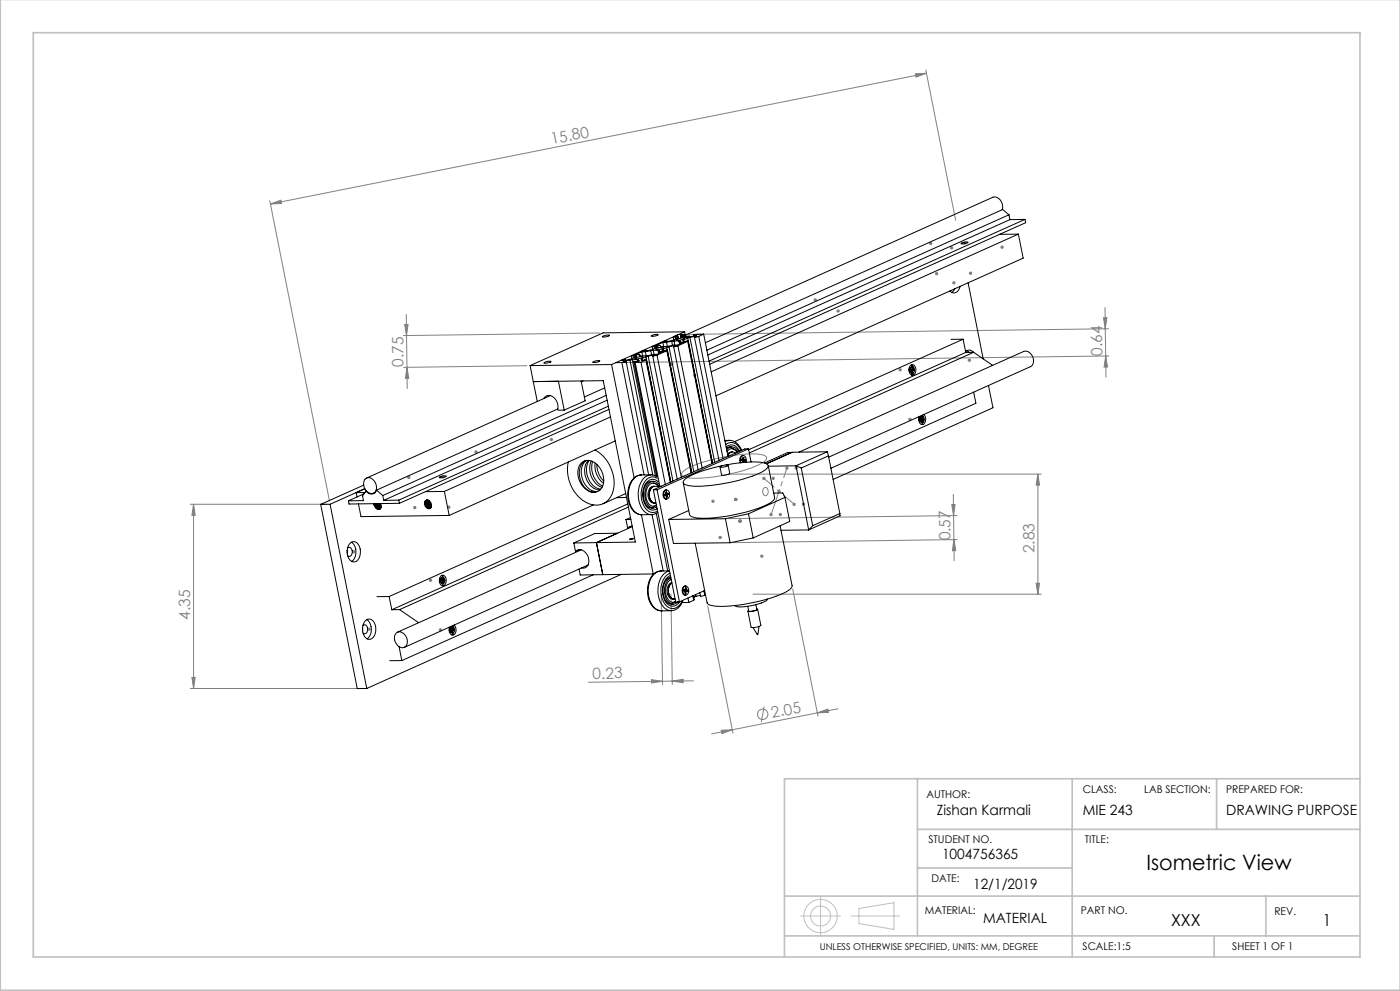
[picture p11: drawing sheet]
<svg xmlns="http://www.w3.org/2000/svg" width="420mm" height="297mm" viewBox="0 0 420 297" stroke-linecap="round" stroke-linejoin="round" font-family="sans-serif">
<g fill="none" stroke="#808080" stroke-width=".3">
<path d="M274.6 22.1l3.3-.1-3.1 1.1zM277.7 21l9 45M277.9 22l-196.8 39.1M80.9 60.1l17.9 90M81.1 61.1l3.2-1.1 .2 1zM278.7 73h1M278.8 72.6l.7 .7M279.2 72.5v.9M279.5 72.6l-.7 .7M285 74.3h1M285.2 73.9l.7 .7M285.5 73.8v1"/>
<path d="M285.9 73.9l-.7 .7M288.9 72.8h1M289 72.5l.7 .7M289.4 72.3v1M289.7 72.5l-.7 .7M300.1 74.1h1M300.2 73.7l.8 .7M300.6 73.6v1M301 73.7l-.8 .7M121.4 97.3h1l-.4 3.3zM121.9 94.2l.1 6.4M180 99.8l-59 .8"/>
<path d="M244.1 89.9h1M244.2 89.5l.7 .7M244.5 89.4v1M244.9 89.5l-.7 .7M250.9 93.2h1.1M251.1 92.8l.7 .8M251.4 92.7v1M251.8 92.8l-.7 .8M280.5 82h1M280.6 81.7l.7 .7M281 81.5v1M281.3 81.7l-.7 .7"/>
<path d="M285.7 84.8h1M285.8 84.4l.7 .7M286.2 84.3v1M286.5 84.4l-.7 .7M290.7 81.9h1M290.8 81.5l.7 .7M291.2 81.4v1M291.5 81.5l-.7 .7M331 95.2h1.1l-.5 3.3zM331.5 92.2l.1 6.3M331.6 98.5l.1 8.2M332.6 98.5l-126.3 1.7"/>
<path d="M122 100.6l.1 9.5M122.1 110.1l.1 6.3M122.1 110.1l.5 3.3h-1zM158 109.6l-36.9 .5M201 109.1h1M201.2 108.8l.7 .7M201.5 108.7v1M201.9 108.8l-.7 .7M207.9 112.5h1M208 112.1l.7 .7M208.4 112v1M208.7 112.1l-.7 .7"/>
<path d="M269.6 110.8h.9M269.7 110.5l.7 .7M270.1 110.3v1M270.4 110.5l-.7 .7M273.2 110.9h1M273.4 110.5l.7 .7M273.7 110.4v1M274.1 110.5l-.7 .7M290.3 107.9h1M290.4 107.6l.7 .7M290.8 107.5v.9M291.1 107.6l-.7 .7"/>
<path d="M331.7 106.7l.5 3.3h-1zM331.7 106.7l.1 6.3M332.7 106.7l-145.2 2M142.3 135.5h1M142.5 135.1l.7 .7M142.8 134.9v1.1M143.2 135.1l-.7 .7M164.9 131.7h1M165.1 131.4l.7 .7M165.4 131.2v1M165.8 131.4l-.7 .7M222.3 137.9h1"/>
<path d="M222.5 137.5l.7 .8M222.8 137.4v1M223.2 137.5l-.7 .8M235.7 139.9l.7 .7M236.1 139.8v1M236.4 139.9l-.7 .7M238.5 139.9l.7 .7M238.9 139.8v1M239.2 139.9l-.7 .7M272.5 125.7h1M272.6 125.3l.8 .7M273 125.2v1"/>
<path d="M273.4 125.3l-.8 .7M276.2 125.7h1M276.3 125.3l.7 .7M276.7 125.2v.9M277 125.3l-.7 .7M57.1 151.1h40.9M58.1 151.1l.5 3.3h-1zM58.1 151.1v55.2M122.1 143h1M122.3 142.7l.7 .7M122.6 142.6v.9M123 142.7l-.7 .7"/>
<path d="M123.9 152.1h1M124.1 151.8l.7 .7M124.4 151.6v1M124.8 151.8l-.7 .7M132.3 142.9h1M132.5 142.6l.7 .7M132.8 142.4v1M133.2 142.6l-.7 .7M134.1 152h1M134.3 151.6l.7 .7M134.7 151.5v1M135 151.6l-.7 .7"/>
<path d="M199.3 148.2h1M199.5 147.8l.7 .8M199.8 147.7v1M200.2 147.8l-.7 .8M204.9 141.4a31.6 31.6 0 0 1 12.6-4.5l7-.8a8.1 8.1 0 0 1 5.4 .8 1.63 1.63 0 0 1-1.4 1.9l-3.5 1.6-4.5 1.3-5 1-5.5 .6a7.2 7.2 0 0 1-5.5-.9v-.3zM213.4 150.2h1M213.5 149.9l.7 .7M213.9 149.7v1M214.2 149.9l-.7 .7M218.7 142.1h93.6M220.2 149.7h1M220.4 149.3l.7 .7"/>
<path d="M220.7 149.2v1M221.1 149.3l-.7 .7M221.5 156.2h1M221.7 155.8l.7 .7M222 155.6v1.1M222.4 155.8l-.7 .7M228.7 143.4h1M228.8 143l.7 .7M229.1 146.3a.84 .84 0 0 1 1.1 0 .84 .84 0 0 1 .3 .9 .86 .86 0 0 1-.3 1.1 .86 .86 0 0 1-1.1-.1l-.3-1zM229.2 142.9v1M229.5 143l-.7 .7M230.8 154.2h1"/>
<path d="M231 153.9l.7 .7M231.3 153.7v1M231.5 143.3h.9M231.6 143l.7 .7M231.7 153.9l-.7 .7M232 142.8v1.1M232.3 143l-.7 .7M233.2 147.2h1M233.3 146.9l.7 .7M233.6 154.2h1M233.7 146.8v1M233.8 153.8l.7 .7"/>
<path d="M234 146.9l-.7 .7M234.1 153.7v1M234.5 153.8l-.7 .7M235.5 140.3h1.1M237.7 151.1h1M237.9 150.8l.7 .7M238.2 150.6v1.1M238.3 140.3h1.1M238.6 150.8l-.7 .7M240.5 151.1h1M240.7 150.7l.7 .7M241 150.6v1"/>
<path d="M241.4 150.7l-.7 .7M285.5 151.2h1l-.4 3.3zM286 148.2l.1 6.3M286.1 154.5l.1 7.2M287.1 154.5l-68.5 .9M311.4 142.1l.5 3.3h-1.1zM311.4 142.1v36M105.6 165.4h1M105.8 165l.7 .7M106.2 164.9v1M106.5 165l-.7 .7M128.7 173.9h.9"/>
<path d="M128.8 173.6l.7 .7M129.2 173.4v1M129.5 173.6l-.7 .7M132.3 174h1M132.5 173.6l.7 .7M132.8 173.5v.9M133.2 173.6l-.7 .7M198.4 178.1l.4 27.1M201.3 178l.4 27.1M205 177h1M205.2 176.6l.7 .7M205.5 176.5v1"/>
<path d="M205.9 176.6l-.7 .7M215.5 161.1h1.1M215.7 160.7l.7 .7M216 160.6v1M216.4 160.7l-.7 .7M225.9 178.1h86.4M228 166.7h1.1M228.2 166.3l.7 .7M228.6 166.2v1M228.9 166.3l-.7 .7M237.8 176.5l7.6 38.1M286.2 161.7v6.4"/>
<path d="M286.2 161.7l.5 3.3-1 .1zM287.2 161.7l-67.1 .9M310.8 174.8h1.1l-.5 3.3zM110.2 188.6h1.1M110.4 188.2l.7 .7M110.7 188.1v1M111.1 188.2l-.7 .7M131.6 188.8h1M131.8 188.4l.7 .7M132.1 188.3v1M132.5 188.4l-.7 .7M135.3 188.8h1"/>
<path d="M135.4 188.4l.7 .7M135.8 188.2v1.1M136.1 188.4l-.7 .7M212.3 181.6l7.6 38.1M57.1 206.3h51.9M57.6 203h1l-.5 3.3zM195.4 203.7l3.3 .5-3.3 .5zM198.7 204.2l-22.2 .3M201.6 204.1l3.4-.5v1zM201.6 204.1l-2.9 .1M208 204l-6.4 .1M216.4 218.9l3.3-.2-3.1 1.1z"/>
<path d="M219.7 218.7l-6.2 1.3M229.2 211.7l-.8 4.7M245.2 213.6l3.2-1.1 .1 1zM251.4 212.4l-31.7 6.3"/>
<circle cx="228.8" cy="214.1" r="1.55"/>
</g>
<g fill="none" stroke="#c0c0c0" stroke-width=".3">
<path d="M240.2 274.5h12M246.2 268.5v12M255.3 274.5h14.6M257.7 272.3l10.5-1.8v8l-10.5-1.7z"/>
<circle cx="246.2" cy="274.5" r="5"/>
<circle cx="246.2" cy="274.5" r="3"/>
</g>
<path d="M.1 -.1v296.9h419.9M10 9.8h398v277h-398zM275.2 233.4v47.1M321.7 233.4v53.4M365 233.4v15.2M408 233.4h-172.7v53.4M275.2 248.6h132.8M235.3 268.6h172.7M275.2 260.1h46.5M379.8 268.6v11.9M235.3 280.5h172.7M364.2 280.5v6.3" fill="none" stroke="#c0c0c0" stroke-width=".5"/>
<path d="M238.2 151.1l-9-7.7" fill="none" stroke="#808080" stroke-width=".3" stroke-dasharray="15.2 1.3 1.3 1.3" stroke-dashoffset="11.2"/>
<path d="M231.3 154.2l4.8-13.9" fill="none" stroke="#808080" stroke-width=".3" stroke-dasharray="15.2 1.3 1.3 1.3" stroke-dashoffset="7.4"/>
<g fill="#808080">
<path d="M195.4 203.7l3.3 .5-3.3 .5zM201.6 204.1l3.4-.5v1z"/>
<path d="M216.4 218.9l3.3-.2-3.1 1.1zM245.2 213.6l3.2-1.1 .1 1z"/>
<path d="M81.1 61.1l3.2-1.1 .2 1zM274.6 22.1l3.3-.1-3.1 1.1z"/>
<path d="M311.4 142.1l.5 3.3h-1.1zM310.8 174.8h1.1l-.5 3.3zM58.1 151.1l.5 3.3h-1zM57.6 203h1l-.5 3.3z"/>
<path d="M122.1 110.1l.5 3.3h-1zM121.4 97.3h1l-.4 3.3z"/>
<path d="M285.5 151.2h1l-.4 3.3zM286.2 161.7l.5 3.3-1 .1z"/>
<path d="M331.7 106.7l.5 3.3h-1zM331 95.2h1.1l-.5 3.3z"/>
</g>
<g fill="none" stroke="#000" stroke-width=".3">
<path d="M288.3 73a2.78 2.78 0 0 1 2.1-.4 2.7 2.7 0 0 1-2.1 .4zM300.6 62.9a2.72 2.72 0 0 0-2.7-3.8l-92.3 41.3M302.7 64.4l-90.6 40.5M302.7 64.4l.3 1.4M302.7 64.4l-1.9-1.6-89.2 39.9M303 65.8l-90.7 40.6M305.5 70.2l-92.1 41.2M305.5 70.2h-5.6M305.5 70.2l1.5 7.2-92.2 41.2M307.5 65.8l.2 .9-94.8 42.5M307.5 65.8l-94.8 42.4M307.5 65.8h-4.5"/>
<path d="M205.4 99.4l-24.5 .4-21.9 9.8M205.4 99.4l-21.9 9.9M205.4 99.4l.2 1M286.5 86.5l-1 1.2M288 85.8a1.81 1.81 0 0 1-1 1.8 1.81 1.81 0 0 1-2-.4M290.4 84.8l4.6 22.8M159 109.6l1 4.8M160 114.4l21-.3 9.6 48.4-11.7 .1M160 114.4l1.2 5.9M163.2 119.4a1.97 1.97 0 0 1 1.8-.9 1.97 1.97 0 0 1 1.7 1.2 3.7 3.7 0 0 1 .6 3.1M163.2 108.7a1.97 1.97 0 0 1 2.1-.3l-1.4 .4-.6 .1zM165.1 118.6l-55.1 24.7"/>
<path d="M167.5 114.3l1.8 8.6M174.3 114.2l1.2 5.9-6.2 2.8M174.9 114.2l-.5 .2M177.8 108.5l1-.3 1.2-.1a2.13 2.13 0 0 1-2.2 .4zM180.8 100.8a2.24 2.24 0 0 1 2-.2l-1.3 .4h-.7zM181.4 116.2l-6.1 2.8M181.9 118.5l-67.1 30M182.1 119.9l-67 30.1M183.5 109.3l-24.5 .3M183.5 109.3l6.8 33.9M186.5 108.7h-1.8M186.5 108.7l6.7 33.6"/>
<path d="M186.8 108l.1 .1M187 108.4h.1M187 108.4h.9M187.3 108.3l-.3 .1M187.3 108.3v.1M187.4 108.2l-.1 .1M187.4 108.2l.1 .2M187.5 107.7l-1.3 .3M187.5 107.7l-.7 .3M187.5 107.7v.3M187.9 108.4l-1.4 .3M187.9 108.4l6.7 33.9"/>
<path d="M189 107.9l-1.6 .3M189 107.9l6.8 34.4M189.4 106.8l.2 .7M189.5 106.5l-.1 .3M189.7 107.8l-.7 .1M189.7 107.8l6.9 34.8M190.1 106.5l-.7 .3M190.1 106.5l.1 .7M190.2 108.4l.3 .2M190.2 108.4l6.9 34.5M190.4 106.5h-.3M190.4 106.5h.3"/>
<path d="M190.4 106.5l.2 .6M190.5 107.4l1.5-.5 .9 .1a3.4 3.4 0 0 1-2.5 .5zM190.5 108.6h1.8M190.5 108.6l7.4 37.1M190.7 106.5h.1M190.7 106.5l.1 .4M190.8 106.5l.2 .3M190.8 106.5l.1 .4M191 106.8l-1.7 .8-2.4 .5M191 106.8h.1M191.1 107.8h.4M191.1 107.8h-1.4"/>
<path d="M191.1 107.8l.1 .5M191.5 107.8l.1 .4M191.6 108.2l-1.4 .2M191.6 108.2h.1M191.7 106.3h.1M192.3 108.6l7.3 36.6M192.5 105.4h1.1M192.5 105.4l-1.9 .9h1.1M192.5 105.4l.3 1.3M192.6 107.5l-.2 .1 .1 .4 1.4-.4-.1 .3M192.6 107.5l.1 .5M193.1 105.2v.1"/>
<path d="M193.6 105.4l.3 1.2M193.7 104.9l-.6 .3M193.7 104.9l-1.2 .3M193.7 104.9l.1 .3M193.8 106.9l-1.2 .6M193.8 107.9l-1.5 .7M193.8 107.9l7.3 36.6M193.8 106.9l7.4 37.6M194.5 106.7l-.7 .2M194.5 106.7l7.4 37.5M195.2 105.1l-1.6 .3M195.2 105.1l.3 1.2"/>
<path d="M195.4 100.6l1.3-.4h.6l.1 .2a2.24 2.24 0 0 1-2 .2zM195.7 104l.1 .7M195.8 104.7l-2.7 .6M195.8 103.7l-.1 .3M195.8 106.7l7.4 36.9M196 105l-.8 .1M196 105h1.4M196 105l.2 1.2M196 106.4h.2M196 106.4l-1.5 .3M196 106.4v.3M196.2 106.4h.3"/>
<path d="M196.2 106.4v.2M196.4 103.7l-.7 .3M196.4 103.7l.1 .7M196.5 106.4v.1M196.5 106.5l-.7 .2M196.7 103.7h-.3M196.7 103.7l.1 .6M196.7 104.6a2.48 2.48 0 0 1 2.4-.3 2.48 2.48 0 0 1-2.4 .3zM197 103.6l.1 .1M197 103.6l-.3 .1M197 103.6l.1 .5M197.1 103.7l.1 .3"/>
<path d="M197.1 106.4l-1.3 .3M197.1 106.4l7.3 36.6M197.1 103.7l.1 .4M197.2 104l-1.4 .7M197.2 104h.1M197.4 105l.3 .1M197.4 105l.2 1M197.7 105.1l.2 .2M197.7 105.1l.2 .7M197.9 105.3h1.1l-1.9 .9-3.1 .4-2 .1-.3-.4M197.9 105.3l.1 .5M198.9 104.7l-.3 .1 .2 .4 1.4-.4"/>
<path d="M198.9 102.6l.2 1.3M198.9 104.7l.1 .5M199.4 102.4h.1M200 102.6h-1.1M200 102.6l.2 1.2M200 102.1l-1.2 .3M200 102.1l-.6 .3M200 104.1l-1.1 .6M200 102.1l.1 .3M200 104.1l7.5 37.5M200.1 105.1l-3 1.3M200.1 105.1l7.2 36.6"/>
<path d="M200.2 104.8l-.1 .3M200.2 104.8l7.3 36.9M200.7 103.9l-.7 .2M200.7 103.9l7.4 37.5M201.5 102.3l-1.5 .3M201.5 102.3l.3 1.2M202 101.2l.1 .7M202.1 103.9l7.3 36.9M202.2 102.2l-.7 .1M202.2 102.2l.3 1.2M202.2 103.6l-1.5 .3M202.2 103.6l.1 .3"/>
<path d="M202.4 103.6h-.2M202.4 103.6h.3M202.4 103.6l.1 .2M202.6 100.9l-.6 .3M202.6 100.9l.1 .7M202.7 103.6l-.6 .3M202.7 103.6h.1M203 100.9h-.4M203 100.9h.3M203 100.9l.1 .6M203 101.8l1.1-.4 1.3-.1a3.4 3.4 0 0 1-2.4 .6zM203.3 100.9h.1"/>
<path d="M203.3 100.9v.4M203.3 100.9l.2 .3M203.3 100.9l.1 .4M203.4 103.6l-1.3 .3M203.4 103.6l7.2 36.6M203.5 101.2l-1.7 .8-2.4 .4M203.5 101.2h.1M203.7 102.2h.3M203.7 102.2h-1.5M203.7 102.2l.2 .9M204 102.2l.2 .3M204 102.2l.2 .8"/>
<path d="M204.2 102.5h1l-1.9 .9-3.2 .5h-1.9l-.2-.4h-1.2l2.1-.9M204.2 102.5l.1 .5M204.3 100.6l.2 .5 1.7-.1M204.3 100.6v.3M204.5 100.5l-.2 .1M204.5 100.5l.1 .4M204.9 100.5h-.4M204.9 100.5l.1 .3M205.1 101.9l-.2 .1 .1 .4 1.4-.4-.1 .3M205.1 101.9l.1 .5M205.7 100.4a3.2 3.2 0 0 0-3.7 .8M205.7 100.4l-.8 .1"/>
<path d="M205.7 100.4v.4M206.3 101.3l-1.2 .6M206.3 102.3l-2.9 1.3M206.3 102.3l7.3 36.6M206.3 101.3l7.4 37.5M206.8 100.7l-1.9 .1-.6 .3 1.9-.1M206.8 100.7l-.6 .3M206.8 100.7v.3M206.9 101h-.7M207 101.1l-.7 .2M207 101.1l7.4 37.5M208 100.4h.8"/>
<path d="M208 100.4l.1 .3M208.4 101.1l7.3 36.9M208.5 100.8h.2M208.5 100.8l-1.5 .3M208.5 100.8l.1 .3M208.7 100.8h.3M208.7 100.8v.2M208.8 100.4l-1.9 .6M208.8 100.4v.1M209 100.8v.1M209 100.9l-.6 .2M209.6 100.8l-1.2 .3"/>
<path d="M209.6 100.8l7.3 36.6M211.1 100.2l-3.1 .2M211.1 100.2l-1.5 .6M211.1 100.2l7.3 36.6M272.9 110.4l.2 1h-.2M273.1 109.6a1.06 1.06 0 0 1 1.3-.1 1.06 1.06 0 0 1 .4 1.2 1.13 1.13 0 0 1-.4 1.4 1.13 1.13 0 0 1-1.4-.1 2.3 2.3 0 0 1 .1-2.4zM273.1 110.3a.65 .65 0 0 0-.4 .6 .65 .65 0 0 0 .4 .6M273.3 110.1l.2-.1a.95 .95 0 0 1 .9 .8 .95 .95 0 0 1-.8 1l-.5-.7zM273.4 110.8h.7M273.4 109.4l.6 .6M273.6 111v.4h.2M273.6 111.3l.2 .1"/>
<path d="M273.6 111h.2M273.6 110.7h-.2v.2l.2 .1M273.6 110.7l-.2 .1M273.7 109.9a.98 .98 0 0 0-.7 1 .98 .98 0 0 0 .8 .9M273.8 111v.4M273.8 110.8h.3M273.8 110.8h-.4M273.9 110.3l-.1 .5M273.9 110.3h-.2l-.1 .4M273.9 110.3l-.3 .2M274 111.7l-.6 .7M274.1 110.8v.3l-.3-.1"/>
<path d="M288.9 101.7l-68.5 30.7M288.9 101.7l.8 3.9M288.9 101.7h-3.6M289.7 105.4a1.53 1.53 0 0 1 2.3 .2M289.7 105.6l-65.1 29.2M290.1 105.1l.6 .5M292.1 105.6l-67.3 30.1M292.1 105.6l5.7 3.9M292.1 105.6h-2.4M292.1 117.5l.7 3.4-43.5 19.4M296.5 115.5l1.4 6.7-48 21.5M167.4 122.6l-54.4 24.3"/>
<path d="M169.3 122.9h-1.9M174.2 139a3.3 3.3 0 0 1 5.3 .6 5.7 5.7 0 0 1 .6 7.2 3.6 3.6 0 0 1-5.4-1.2 5.6 5.6 0 0 1-.5-6.6zM175.5 138.1l-.1 .1a4.5 4.5 0 0 0-1.6 4.4 5.8 5.8 0 0 0 3.5 4.8l.9 .2M175.8 138.1a5.9 5.9 0 0 0 1.6 8.8l1.4 .4-.6 .3M176.4 138a5.9 5.9 0 0 0 2.9 8.8h.7M176.7 138a5.9 5.9 0 0 0 3.5 8.6M177.3 138.2a6.1 6.1 0 0 0 3.3 7.8M177.8 138.4a6.3 6.3 0 0 0 2.9 7.2M178.5 134.9a11.3 11.3 0 0 1 5.2 13.1 5.3 5.3 0 0 1-8.1 2.4 11.4 11.4 0 0 1-5.1-11.9M178.5 138.8a6.5 6.5 0 0 0 2.5 6M179.1 139.3a6.5 6.5 0 0 0 2 4.8M182.5 121.7l-62.9 28.2"/>
<path d="M182.7 122.7l-62.9 28.1M183.2 125l-49.9 22.3M184.6 132.1l-49.8 22.4M216 139.9a3.1 3.1 0 0 1 2.4-.4 3 3 0 0 1-2.4 .4zM217.7 133.3a2.79 2.79 0 0 1 4.5 1.4l.1 .3M217.8 139.3a32.3 32.3 0 0 1 11.8-.5 .96 .96 0 0 1 .8 1.1 11.1 11.1 0 0 1-6 3.2 46.4 46.4 0 0 1-17.9 2.4 1.34 1.34 0 0 1-1.5-1.2 11.4 11.4 0 0 1 6-3.3l5.6-1.4M217.8 134a2.44 2.44 0 0 1 4.1 1.2M218 134.8a2.08 2.08 0 0 1 3.6 .6M218.1 135.3a1.77 1.77 0 0 1 3.1 .2M218.4 139.4l.5 2.4a3.2 3.2 0 0 1-2.4 .5l-.5-2.4M218.8 132a3.8 3.8 0 0 1 3.7 2.9M218.8 132l-1.3 .4"/>
<path d="M218.9 132h-1.4M219.5 134.4a2.17 2.17 0 0 1 1.6 1.2M219.6 133.9l-.9 .1-.8 .3M219.7 135.4a1.5 1.5 0 0 0-1.4 .8M220.6 135.8a1.37 1.37 0 0 0-2.2 .9M222.8 138.5l.2 .1M222.8 138.1v.5M222.8 138.1h.3M222.9 137.7l-.4-.1v.4l.3 .1M222.9 137.7l-.4 .1 .6-.1M223 136.5a1.38 1.38 0 0 0-.9 2.2M223.1 138.1v.5"/>
<path d="M223.1 137.7l.4 .1M223.2 137.2l-.1 .5M223.2 137.2l-.3-.1v.6M223.2 137.2l-.3 .2M223.5 137.8v.4l-.4-.1M223.5 137.8h-1M223.8 138.5a1.35 1.35 0 0 0-1-1.9 1.59 1.59 0 0 0-.6 2.1M224.5 134.5l-27.4 12.3M224.5 134.5l.8 4M224.5 134.5h-1.1l-27.4 12.3M230.5 139.6l1.9 9.7a4.3 4.3 0 0 1-3 2.2 49.5 49.5 0 0 1-20.4 3.7l-.8-.1a1.54 1.54 0 0 1-1.3-.9l-1.9-9.6M237.5 135.6h.1"/>
<path d="M237.5 135.6h-1.1l-7.1 3.1M238.8 139.6l1.6 .7M238.8 139.6l3.8 19.2M238.8 139.6l-8.3 .1M239.7 135.5l67.4-30.2a2.69 2.69 0 0 1 2.6 1.3 2.69 2.69 0 0 1-.1 3l-61 27.4M248.2 135.4l-9.4 4.2M248.2 135.4l.3 1.2M248.2 135.4l-10.6 .1-7.7 3.5 7.6-3.4M248.5 136.6l-8.1 3.7M248.5 136.6l3.5 17.3M275.8 125.2h.2v.9M275.8 126.2h.2"/>
<path d="M276 125.1a.65 .65 0 0 0-.3 .6 .65 .65 0 0 0 .4 .6M276.3 124.9l.2-.2a.96 .96 0 0 1 .8 .9 .96 .96 0 0 1-.7 1l-.5-.7zM276.5 126.1l.2 .1M276.6 125.8l-.1 .4h.2M276.6 125.5h-.3v.2l.3 .1M276.6 125.5l-.3 .1h.5M276.6 125.8h.2M276.6 124.7a.99 .99 0 0 0-.7 1 .99 .99 0 0 0 .8 .9M276.7 124.4l.2 .4M276.8 125.8l-.1 .4M276.8 125.6h.2M276.8 125.1v.5"/>
<path d="M276.8 125.1h-.2v.4M276.8 125.1l-.2 .2M277 126.5l-.6 .7M277 125.6v.3l-.2-.1M277 125.6h-.7M277.1 124.2a1.8 1.8 0 0 1-.5 3 1.76 1.76 0 0 1-.8-2.4M96.2 151.2l11 55.2 2.8-.1M99 151.1l-2.8 .1M99 151.1l11 55.2M104.5 150.1l.2 1 15.1-.3M106.9 147.6l2.5-1.1-10.4 4.6M106.9 147.6l.2 1.3"/>
<path d="M107.5 151l.8 3.8 26.5-.3M109.1 145.4l-12.9 5.8M109.2 148l-4.7 2.1M109.5 147.6h-2.6M109.8 143.4a2.57 2.57 0 0 1 3.1 3.2 1.73 1.73 0 0 1-1.6 1.3 1.73 1.73 0 0 1-1.7-1.2 2.53 2.53 0 0 1 .2-3.3zM109.8 147.2l-1 1.4 .2 1.4-4.5 .1M109.9 147.1l-.1 .1M112.3 151v.4l.1-.1M112.4 151v.3M112.4 151.3h-.2M112.5 151a1.37 1.37 0 0 0 1.5 1.5l-.9-.4-.4-1.1M112.6 147.6l-.6 .2"/>
<path d="M112.7 151l.5 1.1 .9 .4M112.9 151l.5 1 .7 .4M113 146.9a1.74 1.74 0 0 1-1.5 1.2 1.74 1.74 0 0 1-1.7-.9M113 146.9l1.8 1.6M113 151l.5 1 .7 .4M113.2 151l.4 .9 .6 .4M113.3 151l.2 .5 .8 .8M113.5 151l.4 .8 .4 .3M113.5 151l.8 1M113.7 150.9l.6 1M113.8 150.9l.6 .9M114.2 150.9a1.04 1.04 0 0 1-.3 1.7 1.04 1.04 0 0 1-1.5-.7l-.2-.9"/>
<path d="M114.8 148.5l.3 1.5M119.6 149.9l.2 .9M119.6 149.9l-4.5 .1M127.6 151.1l-.3 .1M127.6 151.1l-.2 .1M127.7 150a1.4 1.4 0 0 1 1.6 .7 1.4 1.4 0 0 1-.4 1.7 1.48 1.48 0 0 1-1.4-.8 1.48 1.48 0 0 1 .2-1.6zM127.9 149.9l-.4 .5-.1 .8M128 149.9a1.46 1.46 0 0 0-.2 1.6 1.46 1.46 0 0 0 1.4 .9M128.1 149.9a1.6 1.6 0 0 0 1 2.4 1.56 1.56 0 0 1-1-2.4zM128.1 149.8l-.5 .6v.7M128.3 149.9a1.57 1.57 0 0 0 .9 2.3M128.3 149.9a1.6 1.6 0 0 0 1 2.3"/>
<path d="M128.8 150.1l.2 1 .5 .6M128.9 150.1l.2 1 .4 .5M129.4 152a1.69 1.69 0 0 1-1-2.1 1.65 1.65 0 0 0 .9 2.2M129.4 151.8l-.7-1-.1-.8 .2 1.2 .6 .7M131.8 143l1.3-.4 .8 .2a2.21 2.21 0 0 1-2.1 .2zM133.3 147.3l-5.7 .1M133.3 147.3l1.5 7.2M178 151.3l-61.3 27.5M187.7 147.9l-6.8 3.1M187.8 155.7l.5 2.6M188 149.1l-3 .1M188.3 151l-70.8 31.7"/>
<path d="M188.5 152l-68.6 30.7M189.2 155.1l-1.4 .6M189.3 155.7h-1.5M189.6 157.7l-1.3 .6M189.7 157.7l-1 .2-.4 .4M189.7 157.8l-10.8 4.8M192.3 142.3a4.5 4.5 0 0 0-3.8 4.1 7.3 7.3 0 0 0 2.3 7.4l1.7 .5 3.5 17.7M192.3 142.3h3a4.5 4.5 0 0 0-3.7 4.5 6.9 6.9 0 0 0 2.9 7.3l.9 .1M192.3 142.3a4 4 0 0 0-3.4 3.5 7.6 7.6 0 0 0 2 7.9l1.3 .6 3.2-.1M195.2 142.3l1.8 .5M195.4 144.3a3 3 0 0 0-2.4 3.3 4.3 4.3 0 0 0 2 4.6l1.1 .1M195.4 154.2h.1"/>
<path d="M195.9 144.8l.8 .2 .7 .7M196 144.2l-.7 .1M196 146.8l6.7 33.6h1.1M196 146.8h1.1M196.4 145.8a2.63 2.63 0 0 0-1.2 4.1l.3 .5 .9 .3M196.4 145.8h-.4a2.68 2.68 0 0 0-1.2 4.2l.8 .7h.8M196.4 145.8a2.68 2.68 0 0 0-1.2 4.2l.8 .7h.4M196.4 150.7h.4M196.9 153.8l3.4 17.3M196.9 151.4l-.9 .4M197.1 146.8l6.7 33.6M197.2 143.4a2.79 2.79 0 0 0-4.2 1.6 6.8 6.8 0 0 0 1.6 8.2 2.51 2.51 0 0 0 2.7 0"/>
<path d="M197.3 153.5l-.9 .6-.8 .1 3.4 16.9M197.4 144.3a2.36 2.36 0 0 0-3.9 .9 5.9 5.9 0 0 0 1.4 7.4 2.13 2.13 0 0 0 2.2-.1M197.6 145.7a1.85 1.85 0 0 0-1.9-.9 1.85 1.85 0 0 0-1.5 1.4 4.2 4.2 0 0 0 1.5 5.5l.5 .1 .7-.3M197.6 145.1a2.06 2.06 0 0 0-2-.8 2.06 2.06 0 0 0-1.6 1.4 5.2 5.2 0 0 0 1.2 6.3 1.85 1.85 0 0 0 1.8 0M198.4 145.7l-2 .1M199.5 147a.99 .99 0 0 1 1.1 .2 .99 .99 0 0 1 .3 1.1 1.03 1.03 0 0 1-1.2 1.2 1.74 1.74 0 0 1-.2-2.5zM199.5 148.4h.4M199.9 148.4l.1 .6 .2-.1M200 146.8a1.42 1.42 0 0 0-1.1 1.4 1.42 1.42 0 0 0 1.1 1.4M200 147.4l.1 .6M200 147.4l-.3 .1 .1 .6-.3 .1v.4l.4-.2M200 147.4l-.3 .2"/>
<path d="M200 148.7l.2 .2M200.1 148l.3-.2 .1 .4M200.1 148h-.3M200.1 148.3l.1 .6M200.5 148.2l-.4 .1M200.5 148.2l-1 .1h.6M200.6 155.7l1.4 7.2 17-.2M206.6 153l-6 2.7M217.6 155.5l1.4 7.2M217.6 155.5l-17 .2M224.5 154l1.5 7.2M224.5 154l-6.9 1.5"/>
<path d="M232.1 147.8l2.7-.1 .7 1.4M234 157.6l3.6 18.3a11.4 11.4 0 0 1-6 3.2 45.4 45.4 0 0 1-18 2.4 1.59 1.59 0 0 1-1.5-.9l-3.5-17.8M235.5 149.1l-11 4.9M235.5 149.1l1.4 7.2-10.9 4.9M240.4 140.3l3.4 17.2M242.6 158.8l-8.3 .1M243.8 157.5l-1.2 1.3M252 153.9l-8.2 3.6M252 153.9v.7l-9.4 4.2M104.1 165l.1 .8M104.2 164.2l.4-.2a1.42 1.42 0 0 1 1.1 1.3 1.42 1.42 0 0 1-.9 1.5l-.5-.3M104.9 162.9a1.64 1.64 0 0 1 1.8-.5 1.64 1.64 0 0 1 1.1 1.4 3.5 3.5 0 0 1-1.3 4.6 2.69 2.69 0 0 1-2.3-3.6z"/>
<path d="M105.4 162.5a3.8 3.8 0 0 1 .1 5.8M116.7 178.8h-3.6M116.7 178.8l.8 3.9M132 173.5h.2v.9l-.2 .1M132.2 172.7a1.04 1.04 0 0 1 1.3-.1 1.04 1.04 0 0 1 .4 1.2 1.22 1.22 0 0 1-.2 1.3 1.22 1.22 0 0 1-1.3 .3 2.05 2.05 0 0 1-.2-2.7zM132.2 173.4a.64 .64 0 0 0-.4 .6 .64 .64 0 0 0 .5 .6M132.4 173.2a.53 .53 0 0 1 .9 .2l.2 .7a.66 .66 0 0 1-.3 .6 .66 .66 0 0 1-.7 .1l-.3-.6zM132.5 172.4l.6 .7M132.7 174.4l.2 .1M132.8 174.1l-.1 .4h.2M132.8 173.8h-.3v.2l.3 .1M132.8 173.8h-.3"/>
<path d="M132.8 174.1h.1M132.8 173a.99 .99 0 0 0-.7 1 .99 .99 0 0 0 .8 .9M132.9 174.1v.4M132.9 173.8l.3 .1M132.9 173.8l-.4 .1M133 173.5l-.1 .3M133 173.5l-.2-.1v.4M133 173.5l-.2 .1M133.1 174.8l-.6 .7M133.2 173.9v.3l-.3-.1M133.2 173.9h-.7M172.2 162.7l.4 2.6"/>
<path d="M172.6 165.3a2.06 2.06 0 0 1 3.5 .9 2.56 2.56 0 0 1-.9 4.1l-.8-.1M173.7 170.6l.4 1.7 6.7-.1M174 164.7l-1.4 .6M174.4 164.8l-55.2 24.7M176.4 169.3l-55.1 24.7M178 172.3l-57.5 25.7M178.9 162.6l1.9 9.6M178.9 162.6l6.3-2.8-6.8 .1-6.2 2.8M178.9 162.6l-6.7 .1M186.3 172.2l-76.3 34.1M188.9 161.6l1.1-.2-.3 .2zM196 172l-15.2 .2"/>
<path d="M196.4 171.8l-.4 .2M198.5 171.1a4.2 4.2 0 0 0-4 3.8 6.8 6.8 0 0 0 2.7 7.9l1.4 .3M200.8 171.1a4.8 4.8 0 0 0-3.4 4.7 7.1 7.1 0 0 0 2.5 6.8l1.5 .4M200.8 171.1a5 5 0 0 0-4.9 1.3 7.7 7.7 0 0 0 1.1 10.2l1.4 .5 3-.1M201 171.8a6.1 6.1 0 0 0-2.4 7.5 3.7 3.7 0 0 0 3.7 3 3.6 3.6 0 0 0 2.3-2.1M201.1 172.5a5.6 5.6 0 0 0-1.5 7.7 2.39 2.39 0 0 0 2.1 1.5 2.39 2.39 0 0 0 2.2-1.4M201.2 175l.3-.3a2.99 2.99 0 0 0 .5 4.8l.2 .1a2.85 2.85 0 0 1-1-4.6zM201.2 173.1a3.4 3.4 0 0 0-2.3 3.8 3.6 3.6 0 0 0 2.4 4.1h.7M201.3 173.2a4.9 4.9 0 0 0-.3 7.6 1.84 1.84 0 0 0 2.4-.4M201.4 173.7a4.2 4.2 0 0 0 0 6.7h1.3M201.5 174.6a2.77 2.77 0 0 0-1.4 2.6 2.77 2.77 0 0 0 1.7 2.4h.4M202.5 179.5l-.3 .1"/>
<path d="M204.8 180l.1 .6M205.2 175.8a1.02 1.02 0 0 1 1.2 .2 1.02 1.02 0 0 1 .2 1.2 .98 .98 0 0 1-1.2 1.1 1.75 1.75 0 0 1-.2-2.5zM205.5 177.6l.3 .2M205.6 177.2h.2M205.6 176.8l-.4-.1v.4l.4 .1-.1 .6h.3M205.6 176.8h-.4h.6M205.7 175.6a1.42 1.42 0 0 0-1.1 1.4 1.42 1.42 0 0 0 1.1 1.4M205.8 177.2v.6M205.8 176.8l.4 .1M205.9 176.2l-.1 .6M205.9 176.2h-.3v.6M205.9 176.2l-.3 .3"/>
<path d="M206.2 176.9v.4l-.4-.1M206.2 176.9h-1M206.4 179.2l.3 1.3M207.9 178.6l.2 1.3M208 178.5l.2 1.1-.1 .3M208 178.5l.1 .4M208.1 178.9h.1M208.1 179.9l-1.4 .6M208.7 178.2l.1 .5M208.8 178.7l-.7 .2M209.9 177.6l.3 1.1 1.2-.3M210.1 178.4l-1.3 .3"/>
<path d="M211.2 177.1l.2 1.3M211.4 177l-7.6 3.4M211.7 178.3l-.3 .1M226 161.2l-7 1.5M230.3 179.5l-.1 .2a15.5 15.5 0 0 1-9.5 2l-.2-.2M108.8 188.2v.9M108.9 187.5v-.1a.99 .99 0 0 1 1.1 .2 .99 .99 0 0 1 .3 1.1 .89 .89 0 0 1-.3 1 .89 .89 0 0 1-1.1 0M109.5 186.1a1.66 1.66 0 0 1 1.8-.5 1.66 1.66 0 0 1 1.2 1.4 3.5 3.5 0 0 1-1.4 4.6 2.71 2.71 0 0 1-2.3-3.6zM110 185.7a3.7 3.7 0 0 1 .1 5.7M119 189.6a2.39 2.39 0 0 1 3.2 2.4 1.71 1.71 0 0 1-1.2 2.1 1.71 1.71 0 0 1-2.1-1.1 2.55 2.55 0 0 1 .1-3.4zM119.7 193.8l.8 4.2M119.9 182.7h-2.4"/>
<path d="M119.9 182.7l5.7 3.9M120.5 198h-3.6M134.9 188.3h.2l-.1 1M135.2 188.2a.65 .65 0 0 0-.4 .6 .65 .65 0 0 0 .4 .6M135.4 188l.2-.1a.93 .93 0 0 1 .8 .8 .93 .93 0 0 1-.7 1l-.5-.7zM135.7 188.9l-.1 .4h.2M135.7 189.2l.1 .1M135.7 188.9h.2M135.7 188.6h-.3v.2l.3 .1M135.7 188.6l-.3 .1M135.7 187.8a.96 .96 0 0 0-.7 1 .96 .96 0 0 0 .8 .9M135.8 187.5l.2 .4"/>
<path d="M135.9 188.9l-.1 .4M135.9 188.6l.2 .1M135.9 188.6l-.5 .1h.7M135.9 188.2v.4M135.9 188.2h-.2v.4M135.9 188.2l-.2 .2M136.1 189.6l-.6 .7M136.1 188.7v.2h-.2M136.2 187.3a1.8 1.8 0 0 1-.5 3.1 1.76 1.76 0 0 1-.8-2.4M202.7 180.3l-.8 .2M204.9 180.6l-.2-.1a3.9 3.9 0 0 1-3.3 2.5M206.7 180.5l-1.8 .1"/>
<path d="M224.4 183.2l.9 4.8 .9 .1 1.5-.4M225.9 188.1l1.3 2M226.8 181.2l.2 1.5a3.4 3.4 0 0 1-2.4 .4l-.3-1.4M227 182.5l.3 .1a3.7 3.7 0 0 1-2.9 .6l.2-.3M227.3 182.6l.9 4.8-.5 .3M227.7 187.7l-.3 2.4h-.2"/>
</g>
<text font-size="6.3" x="343.9" y="260.8">Isometric View</text>
<g font-size="4.9">
<text x="351.3" y="277.5">XXX</text>
<text x="396.8" y="277.5">1</text>
</g>
<g font-size="4.7" fill="#808080">
<text x="165.5" y="43.3" transform="rotate(-11 165.5 43.3)">15.80</text>
<text x="330.7" y="106.6" transform="rotate(-91 330.7 106.6)">0.64</text>
<text x="121.1" y="110" transform="rotate(-91 121.1 110)">0.75</text>
<text x="285.2" y="162" transform="rotate(-91 285.2 162)">0.57</text>
<text x="310.4" y="165.8" transform="rotate(-90 310.4 165.8)">2.83</text>
<text x="57.1" y="185.8" transform="rotate(-90 57.1 185.8)">4.35</text>
<text x="177.8" y="203.4" transform="rotate(-1 177.8 203.4)">0.23</text>
<text x="231.7" y="215.2" transform="rotate(-11 231.7 215.2)">2.05</text>
</g>
<g font-size="4.2">
<text x="281.1" y="244.4">Zishan Karmali</text>
<text x="324.8" y="244.4">MIE 243</text>
<text x="367.8" y="244.4">DRAWING PURPOSE</text>
<text x="282.6" y="257.3">1004756365</text>
<text x="292" y="266.5">12/1/2019</text>
<text x="294.9" y="276.5">MATERIAL</text>
</g>
<g font-size="3.2">
<text x="277.9" y="239">AUTHOR:</text>
<text x="324.8" y="237.6">CLASS:</text>
<text x="343.3" y="237.6">LAB SECTION:</text>
<text x="367.8" y="237.6">PREPARED FOR:</text>
<text x="278.5" y="252.8">STUDENT NO.</text>
<text x="325.5" y="252.8">TITLE:</text>
<text x="279.4" y="264.3">DATE:</text>
<text x="277.5" y="274">MATERIAL:</text>
<text x="324.3" y="274">PART NO.</text>
<text x="382.3" y="274.2">REV.</text>
<text x="324.8" y="284.6">SCALE:1:5</text>
<text x="369.7" y="284.6">SHEET 1 OF 1</text>
</g>
<text font-size="2.8" x="245.9" y="284.6">UNLESS OTHERWISE SPECIFIED, UNITS: MM, DEGREE</text>
</svg>
